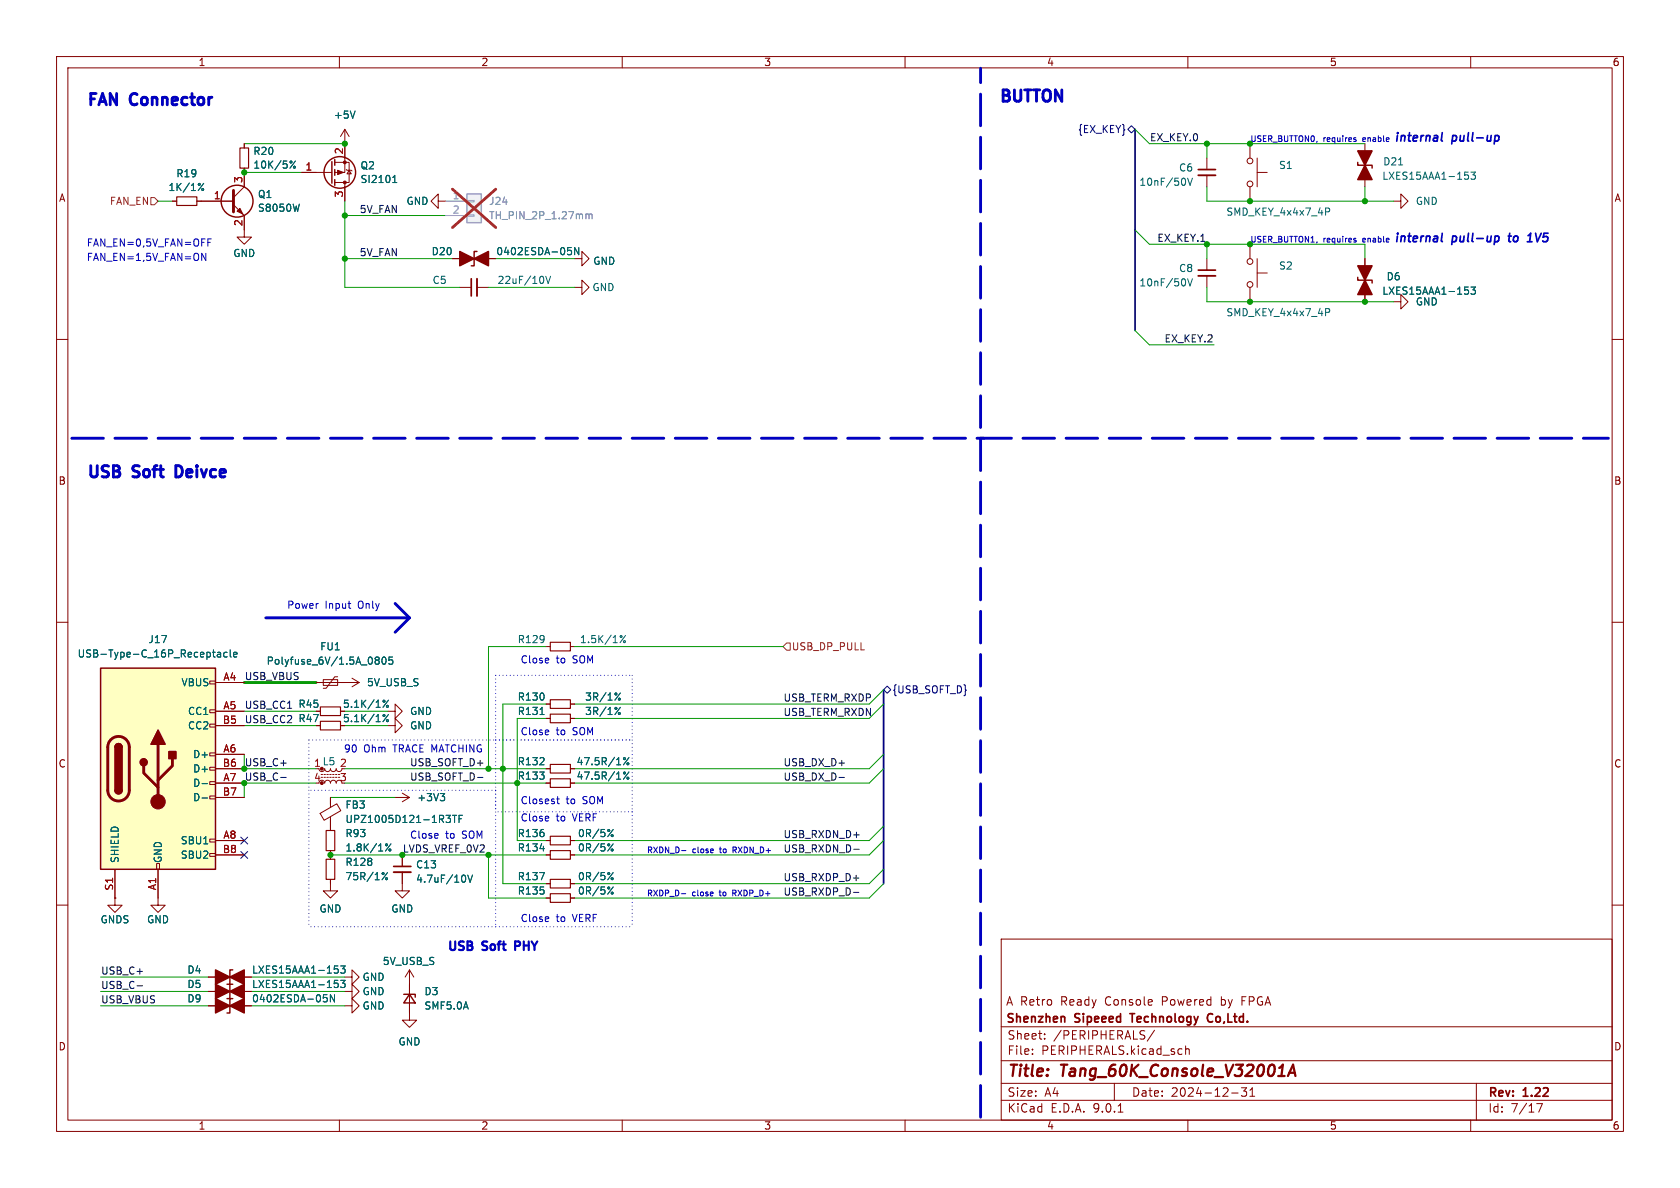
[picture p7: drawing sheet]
<svg xmlns="http://www.w3.org/2000/svg" width="297mm" height="210mm" viewBox="0 0 297 210" stroke-linecap="round" stroke-linejoin="round" font-family="sans-serif">
<g fill="none" stroke="#840000" stroke-width=".18">
<path d="M10 10h277v190h-277zM12 12h273v186h-273zM60 10v2M110 10v2M160 10v2M210 10v2M260 10v2M30.5 35.6h.7M34.8 35.6h6.5M41.3 36.2l1.9 1.9v3.8h-1.3l1.3 1.3 1.2-1.3h-1.2M43.2 30.5v2.5l-1.9 1.9M53.3 30.5h5.4"/>
<path d="M59.2 28.7h2.5v3.6h-2.5M61 25.4v5.1h-1.8M61 32.3v3.3M61.2 30l.1 .1h.8l.1 .1M61.7 30.1l.4 .6h-.8zM213.4 27.9v2.1M213.4 31v2M81.3 50.8h2M84.3 50.8h2.1M101.6 50.8h1.3v1.3l1.2-1.3-1.2-1.3v1.3M10 60h2M285 60h2"/>
<path d="M10 110h2M62.2 119.9l1.3 .8M285 110h2M56.4 135.9l.1 .3 .4 .2 .4-.2 .1-.3 .1 .3 .3 .2 .4-.1 .2-.4 .1 .3 .3 .2 .4-.1 .2-.4 .2 .4 .4 .1 .3-.2 .2-.3M56.4 138.4l.1-.3 .4-.2 .4 .2 .1 .3 .1-.3 .3-.2 .4 .1 .2 .4 .2-.4 .5-.1 .2 .2 .1 .3 .2-.4 .4-.1 .3 .2 .2 .3M56.8 136.9h.2M56.8 137.4h.2M57.3 136.9h.2M57.3 137.4h.2M57.8 136.9h.2M57.8 137.4h.2M58.3 136.9h.2"/>
<path d="M58.3 137.4h.2M58.8 136.9h.3M58.8 137.4h.3M59.3 136.9h.3M59.3 137.4h.3M61 120.7h2.5M63.5 120.7l-1.3 .7M96.5 138.4h.8M100.8 138.4h.8M20.3 158.8v1.2h1.3l-1.3 1.3-1.3-1.3h1.3M20.3 158.8h.1M56.6 143.8l2.9-1.7 .7 1.2-2.9 1.7z"/>
<path d="M58.4 141v1.7M58.4 144.4v1.7M69.8 141h2.6M71.1 140.2l1.3 .8M72.4 141l-1.3 .7M96.5 156.2h.8M96.5 151.1h.8M96.5 158.8h.8M96.5 148.6h.8M100.8 156.2h.8M100.8 151.1h.8M100.8 158.8h.8"/>
<path d="M100.8 148.6h.8M10 160h2M177 166h108v32h-108zM285 160h2M60 198v2M110 198v2M160 198v2M177 194.5h108M177 191.5h108M177 187.5h108M177 181.5h108M182.5 186.3v.1"/>
<path d="M182.5 185.5v.1M184.7 183.6v.1M184.7 182.8v.1M197 191.5v3M197.7 196.6h.8M204.1 182.1l-1.3 2M209.6 184.9v1.5M209.6 185.5l.2-.1 .4 .1v.9M210 198v2M217.7 193.2h1.2M220.4 192.3l-.5 .6 .4 .1v.7l-.2 .1h-.4l-.2-.1M221 193.8h.8"/>
<path d="M221 192.7l.4-.4v1.5M260 198v2M261 191.5v6.5M271.7 195.1h1l-.7 1.5"/>
</g>
<path d="M227.7 190.2l.9-2 .4 2M227.9 189.6h1" fill="none" stroke="#840000" stroke-width=".4"/>
<path d="M211.8 30h3.1M83.3 49.3v3M188.2 179.8v.9M199.7 179.2h.9M214.3 179.3a.74 .74 0 0 0-.9 .5 .74 .74 0 0 0 .5 .9l.4-.1" fill="none" stroke="#840000" stroke-width=".3"/>
<g fill="none" stroke="#840000" stroke-width=".25">
<path d="M58.7 28.6v3.8M59.2 28.2v1M59.2 30v1M59.2 31.8v1"/>
<circle cx="41.9" cy="35.6" r="2.82"/>
<circle cx="60.1" cy="30.5" r="2.79"/>
</g>
<g fill="#840000" stroke="#840000" stroke-width=".18">
<path d="M59.7 30.1l1 .4-1 .4z"/>
<path d="M42.4 36.8l.5 1-1-.5z"/>
<circle cx="61" cy="32.3" r=".25"/>
<circle cx="61" cy="28.7" r=".25"/>
<circle cx="56.9" cy="138.4" r=".25"/>
</g>
<g fill="none" stroke="#006464" stroke-width=".18">
<path d="M36 32.4l-1 1.3M52.9 36.1l-.3 1.3M69.4 32.3h.7M69.4 31.4l.4-.4v1.3M209.5 31.7v.8M210 31.5l.4 1.3 .4-1.3M96.1 49.1v.8M96.5 48.8l.4 1.3 .4-1.3M111.2 136.5l-1 1.2M77.8 140.3h.8l-.4 .5M78.4 140.8l.2 .2v.3l-.2 .2M78.9 144.1h.7l-.4 .5 .4 .1v.5l-.2 .2h-.4"/>
<path d="M80 144.1h.7M80.4 144.1v1.3M81.1 144.7h.5M81.8 144.1h-.7v1.3M95.4 154.2h.8l-.5 1.3M95.5 150h.7M108.4 154.2l-1 1.3M108.4 149.2l-1 1.2M108.4 156.8l-1 1.3M108.4 146.6l-1 1.3"/>
<circle cx="35.8" cy="33.5" r=".18"/>
<circle cx="110.4" cy="136.6" r=".18"/>
<circle cx="111" cy="137.6" r=".18"/>
<circle cx="108.2" cy="147.7" r=".18"/>
<circle cx="108.2" cy="155.3" r=".18"/>
<circle cx="108.2" cy="150.3" r=".18"/>
<circle cx="108.2" cy="157.9" r=".18"/>
</g>
<path d="M41.3 33.7v3.8" fill="none" stroke="#840000" stroke-width=".51"/>
<path d="M211.8 31h3.1M84.3 49.3v3" fill="none" stroke="#840000" stroke-width=".33"/>
<path d="M31.2 34.8h3.6v1.5h-3.6zM97.3 137.7h3.5v1.5h-3.5zM97.3 155.4h3.5v1.6h-3.5zM97.3 150.4h3.5v1.5h-3.5zM97.3 158h3.5v1.5h-3.5zM97.3 147.8h3.5v1.6h-3.5z" fill="none" stroke="#840000" stroke-width=".2"/>
<path d="M82.5 34.3h2.6v5.1h-2.6z" fill="#f0f0f0"/>
<path d="M82.5 34.3h2.6v5.1h-2.6z" fill="none" stroke="#a1a1a1" stroke-width=".25"/>
<path d="M78.7 35.6h3.8M78.7 38.1h3.8M82.5 35.4h1.3v.3h-1.3zM82.5 38h1.3v.2h-1.3z" fill="none" stroke="#a1a1a1" stroke-width=".18"/>
<path d="M103.6 37.9l.3-.1 .2 .2M104.1 38l.2-.2 .3 .1 .1 .8M104.1 38v.7" fill="none" stroke="#989898" stroke-width=".18"/>
<path d="M80 33.4l7.7 6.8M87.7 33.4l-7.7 6.8" fill="none" stroke="#e12e31" stroke-width=".46"/>
<g fill="none" stroke="#840000" stroke-width=".18">
<path d="M61 25.4h.1M61 22.9l-.8 1.2M61 22.9l.7 1.2M61 22.9v2.5M77.5 35.6v1.2l-1.3-1.2 1.3-1.3v1.3h1.2M101.6 45.7h1.3v1.3l1.2-1.3-1.2-1.2v1.2M221 43.2v2.5M221 50.8v2.5M222.2 48.3h1.8M222.2 45.7v5.1M241.3 45.7v7.6M55.9 125.7h.7"/>
<path d="M55.9 128.3h.7M68.6 125.7h1.2v-1.2l1.3 1.2-1.3 1.3v-1.3M96.5 127h.8M96.5 124.5h.8M96.5 135.9h.8M100.8 127h.8M100.8 124.5h.8M100.8 135.9h.8M27.9 158.8v1.2h-1.2l1.2 1.3 1.3-1.3h-1.3M58.4 146.1v.7M58.4 150.4v1.5M58.4 155.4v.8"/>
<path d="M71.1 154.2v3.3h-1.3l1.3 1.3 1.3-1.3h-1.3M71.1 151.1v2.1M61 177.8h1.2v-1.3l1.3 1.3-1.3 1.3v-1.3M61 175.3h1.2v-1.3l1.3 1.3-1.3 1.2v-1.2M61 172.7h1.2v-1.2l1.3 1.2-1.3 1.3v-1.3M72.4 171.5v8.8h1.3l-1.3 1.3-1.3-1.3h1.3M72.4 171.5l-.8 1.2M72.4 171.5l.8 1.2"/>
<circle cx="221" cy="50.3" r=".51"/>
<circle cx="221" cy="46.2" r=".51"/>
</g>
<g fill="none" stroke="#006464" stroke-width=".18">
<path d="M62.8 19.6l-.4 1.3M234.3 54.6h.5l.3 .2-.2 .4h-.6M259 50.7h.6M259.4 51.2l.2 .3v.3l-.2 .2M260 50.7h.8l-.4 .5 .4 .1v.6l-.2 .1-.6-.1M68.7 123.8l-1 1.2M68.7 126.3l-1 1.3M95.5 126.3h.7M109.7 125l-1 1.3M109.7 122.5l-1 1.3M111.2 133.9l-1 1.3M67.7 154.2l.2 .2-.2 .2"/>
<path d="M68.5 154.2l-1 1.3M69.1 149.2l-1 1.2M82.1 154.7l.2 .5-.2 .7M82.7 154.7l.4 1.3 .4-1.3"/>
<circle cx="67.9" cy="126.5" r=".18"/>
<circle cx="67.9" cy="123.9" r=".18"/>
<circle cx="68.5" cy="127.4" r=".18"/>
<circle cx="68.5" cy="124.9" r=".18"/>
<circle cx="109.5" cy="126.1" r=".18"/>
<circle cx="109.5" cy="123.6" r=".18"/>
<circle cx="110.4" cy="134.1" r=".18"/>
<circle cx="111" cy="135" r=".18"/>
<circle cx="68.3" cy="155.3" r=".18"/>
<circle cx="68.3" cy="149.3" r=".18"/>
<circle cx="68.9" cy="150.3" r=".18"/>
</g>
<path d="M56.6 125h3.6v1.5h-3.6zM56.6 127.5h3.6v1.5h-3.6zM97.3 126.2h3.5v1.6h-3.5zM97.3 123.7h3.5v1.5h-3.5zM97.3 135.1h3.5v1.6h-3.5zM57.7 151.9h1.5v3.5h-1.5zM57.7 146.8h1.5v3.6h-1.5z" fill="none" stroke="#840000" stroke-width=".2"/>
<g fill="#840000" stroke="#840000" stroke-width=".25">
<path d="M241.3 49.5l1.3 2.6h-2.6z"/>
<path d="M240 47h2.6l-1.3 2.5z"/>
</g>
<path d="M240 49v.5h2.6v.5M71.4 175.8h2v.5M72.4 175.8l1 1.5h-2z" fill="none" stroke="#840000" stroke-width=".25"/>
<path d="M69.6 153.2h3" fill="none" stroke="#840000" stroke-width=".3"/>
<path d="M69.6 154.2h3" fill="none" stroke="#840000" stroke-width=".33"/>
<path d="M17.8 118.1h20.3v35.6h-20.3z" fill="#ffffc2"/>
<g fill="none" stroke="#840000" stroke-width=".18">
<path d="M30.5 35.6h.7M34.8 35.6h6.5M43.2 25.4v.8M43.2 29.7v3.3M43.2 38.1v2.5M53.3 30.5h2.6M61 25.4h.1M61 25.4v2.5M61 33v2.6M221 25.4v2.5M221 33v2.6M222.2 30.5h1.8"/>
<path d="M222.2 27.9v5.1M241.3 25.4v7.6M246.4 35.6h1.2v-1.3l1.3 1.3-1.3 1.2v-1.2M80 45.7h7.6M213.4 45.7v2.1M213.4 48.8v2M241.3 45.7v2.6M241.3 50.8v2.5M246.4 53.3h1.2v-1.2l1.3 1.2-1.3 1.3v-1.3M59.7 119.6h-.5l-1.5 2.1h-.6M96.5 114.3h.8M100.8 114.3h.8"/>
<path d="M37.1 133.1h1v.5h-1zM37.1 120.4h1v.5h-1zM37.1 125.5h1v.5h-1zM37.1 128h1v.5h-1zM37.1 135.6h1v.5h-1zM37.1 138.2h1v.5h-1zM38.1 120.7h5.1M38.1 125.7h5.1M38.1 128.3h5.1M38.1 133.4h5.1M38.1 135.9h5.1M38.1 138.4h5.1"/>
<path d="M55.9 120.7h5.1M55.9 125.7h.7M55.9 128.3h.7M57.1 120.1h2.6v1.1h-2.6zM68.6 128.3h1.2v-1.3l1.3 1.3-1.3 1.2v-1.2M96.5 135.9h.8M96.5 138.4h.8M96.5 127h.8M96.5 124.5h.8M100.8 135.9h.8M100.8 138.4h.8M100.8 127h.8"/>
<path d="M100.8 124.5h.8M20.3 158.8h.1M20.3 153.7v5.1M27.7 152.7h.5v1h-.5zM27.9 153.7v5.1M37.1 140.7h1v.5h-1zM37.1 148.3h1v.5h-1zM37.1 150.9h1v.5h-1zM38.1 141h5.1M38.1 148.6h5.1M38.1 151.1h5.1M58.4 155.4v2.1h-1.3l1.3 1.3 1.3-1.3h-1.3"/>
<path d="M58.4 141v1.2M58.4 144.8v2M58.4 150.4v1.5M71.1 151.1v2.1M71.1 154.2v2M96.5 148.6h.8M96.5 151.1h.8M96.5 156.2h.8M96.5 158.8h.8M100.8 148.6h.8M100.8 151.1h.8M100.8 156.2h.8"/>
<path d="M100.8 158.8h.8M36.8 172.7h7.6M36.8 177.8h7.6M36.8 175.3h7.6M72.4 174v1.8M72.4 177.3v1.8"/>
<circle cx="221" cy="32.5" r=".51"/>
<circle cx="221" cy="28.4" r=".51"/>
</g>
<path d="M240 28.7v.5h2.6v.5M84.3 44.5h-.5v2.5h-.5M17.8 118.1h20.3v35.6h-20.3zM20.3 132.1a.64 .64 0 0 1 .7-.7 .64 .64 0 0 1 .6 .7M20.3 139.7a.64 .64 0 0 0 .7 .6 .64 .64 0 0 0 .6-.6M41.1 171.5h-.5v2.5h-.5M41.1 176.5h-.5v2.6h-.5M41.1 174h-.5v2.5h-.5" fill="none" stroke="#840000" stroke-width=".25"/>
<path d="M19.6 130.7a1.9 1.9 0 0 1 2.1-.4 1.9 1.9 0 0 1 1.2 1.8v7.6a1.91 1.91 0 0 1-1.9 1.9 1.91 1.91 0 0 1-2-1.9l.1-7.8 .1-.6zM25.4 135.4v1.3l2.5 2.5M27.9 131.6v10.1M30.5 134.1v1.3l-2.6 2.5" fill="none" stroke="#840000" stroke-width=".51"/>
<g fill="#840000" stroke="#840000" stroke-width=".25">
<path d="M20.3 132.1h1.3v7.6h-1.3z"/>
<path d="M20.5 131.6a.64 .64 0 0 1 .7-.1 .64 .64 0 0 1 .4 .6h-1.3z"/>
<path d="M20.3 139.7h1.3a.64 .64 0 0 1-.6 .6 .64 .64 0 0 1-.7-.6z"/>
<path d="M27.9 129l1.3 2.6h-2.5z"/>
<path d="M29.8 132.8h1.3v1.3h-1.3z"/>
<path d="M40.6 172.7l2.6-1.2v2.5z"/>
<path d="M38.1 171.5l2.5 1.2-2.5 1.3z"/>
<path d="M40.6 177.8l2.6-1.3v2.6z"/>
<path d="M38.1 176.5l2.5 1.3-2.5 1.3z"/>
<path d="M241.3 29.2l1.3 2.6h-2.6z"/>
<path d="M240 26.7h2.6l-1.3 2.5z"/>
<path d="M83.8 45.7l2.6-1.2v2.5z"/>
<path d="M81.3 44.5l2.5 1.2-2.5 1.3z"/>
<path d="M40.6 175.3l2.6-1.3v2.5z"/>
<path d="M38.1 174l2.5 1.3-2.5 1.2z"/>
<circle cx="25.4" cy="134.7" r=".63"/>
</g>
<circle cx="27.9" cy="141.7" r="1.27" fill="#840000" stroke="#840000" stroke-width=".18"/>
<g fill="none" stroke="#006464" stroke-width=".18">
<path d="M62.8 19.6l-.4 1.3M36 32.4l-1 1.3M51.3 28.5h.1l.2 .1-.2 .2h-.1M52.2 28.5l-.9 1.2M52.9 36.1l-.3 1.3M69.4 32.3h.7M69.4 31.4l.4-.4v1.3M234.3 36.8h.5l.3 .2-.2 .4h-.6M247.3 29.2h.7M259 30.4h.6M259.4 30.9l.2 .3v.3l-.2 .2M260 30.4h.8l-.4 .5 .4 .1v.6l-.2 .1-.6-.1"/>
<path d="M100.4 43.8h.6M100.5 44.2h.3l.2 .3-.1 .5h-.4M102.3 43.8v1.2l-.7-1.2v1.2M209.5 49.5v.8M210 49.3l.4 1.2 .4-1.2M259 50.7h.6M259.4 51.2l.2 .3v.3l-.2 .2M260 50.7h.8l-.4 .5 .4 .1v.6l-.2 .1-.6-.1M38.5 115.4h.4l.1 .7M39 115.6l-.4 .1-.2 .1 .2 .3h.4M40.2 115.4l-.4-.1-.2 .2 .1 .6h.5M40.7 114.9v1.1l.2 .1"/>
<path d="M41.3 115.7l.6-.1-.1-.2-.3-.1-.2 .2 .1 .6h.4M66.6 116.1h.2l.2 .3-.2 .3M66.6 116.7h.2M66.8 116.7l.2 .2v.3l-.1 .2h-.3M67.7 116.2l.1-.1a.68 .68 0 0 1 .5 .7 .68 .68 0 0 1-.5 .6 .84 .84 0 0 1-.1-1.2zM69.4 116.1h-.6l-.1 .7 .2-.2 .4 .1 .2 .2-.1 .4-.2 .1-.5-.1M110.6 112.3l-1 1.3M35.7 138.5h1M68.7 126.3l-1 1.3M68.7 123.8l-1 1.2M95.5 126.3h.7M109.7 125l-1 1.3"/>
<path d="M109.7 122.5l-1 1.3M111.2 136.5l-1 1.2M111.2 133.9l-1 1.3M35.7 141.1h1M67.7 154.2l.2 .2-.2 .2M68.5 154.2l-1 1.3M69.1 149.2l-1 1.2M77.8 140.3h.8l-.4 .5M78.4 140.8l.2 .2v.3l-.2 .2M78.9 144.1h.7l-.4 .5 .4 .1v.5l-.2 .2h-.4M80 144.1h.7M80.4 144.1v1.3"/>
<path d="M81.1 144.7h.5M81.8 144.1h-.7v1.3M82.1 154.7l.2 .5-.2 .7M82.7 154.7l.4 1.3 .4-1.3M95.4 154.2h.8l-.5 1.3M95.5 150h.7M108.4 154.2l-1 1.3M108.4 149.2l-1 1.2M108.4 156.8l-1 1.3M108.4 146.6l-1 1.3M57.2 175.8h.6M57.3 176.3h.3l.3 .3-.2 .4-.4 .1"/>
<path d="M59.1 175.8v1.3l-.7-1.3v1.3M59.1 170.8h.6M59.1 173.3h.6M59.6 171.2l.2 .3v.3l-.2 .2M59.6 173.8l.2 .2v.3l-.2 .3M60.2 170.8h.8l-.4 .4 .4 .2v.5l-.2 .1-.6-.1M60.2 173.3h.8l-.4 .5 .4 .1v.5l-.2 .2-.6-.2"/>
<circle cx="35.8" cy="33.5" r=".18"/>
<circle cx="52.1" cy="29.6" r=".18"/>
<circle cx="109.8" cy="112.5" r=".18"/>
<circle cx="110.4" cy="113.4" r=".18"/>
<circle cx="67.9" cy="126.5" r=".18"/>
<circle cx="67.9" cy="123.9" r=".18"/>
<circle cx="68.5" cy="127.4" r=".18"/>
<circle cx="68.5" cy="124.9" r=".18"/>
<circle cx="109.5" cy="126.1" r=".18"/>
<circle cx="109.5" cy="123.6" r=".18"/>
<circle cx="110.4" cy="136.6" r=".18"/>
<circle cx="110.4" cy="134.1" r=".18"/>
<circle cx="111" cy="135" r=".18"/>
<circle cx="111" cy="137.6" r=".18"/>
<circle cx="68.3" cy="155.3" r=".18"/>
<circle cx="68.3" cy="149.3" r=".18"/>
<circle cx="68.9" cy="150.3" r=".18"/>
<circle cx="108.2" cy="147.7" r=".18"/>
<circle cx="108.2" cy="155.3" r=".18"/>
<circle cx="108.2" cy="150.3" r=".18"/>
<circle cx="108.2" cy="157.9" r=".18"/>
</g>
<path d="M42.4 26.2h1.5v3.5h-1.5zM97.3 113.5h3.5v1.6h-3.5z" fill="none" stroke="#840000" stroke-width=".2"/>
<path d="M211.8 47.8h3.1" fill="none" stroke="#840000" stroke-width=".3"/>
<path d="M211.8 48.8h3.1" fill="none" stroke="#840000" stroke-width=".33"/>
<path d="M200 22.2l.7 .7-.7 .6-.6-.6zM156.2 121.9l.6-.6 .7 .6-.7 .7zM42.6 150.5l1.2 1.2M42.6 148l1.2 1.2M43.8 150.5l-1.2 1.2M43.8 148l-1.2 1.2" fill="none" stroke="#000084" stroke-width=".18"/>
<path d="M26.7 34.9h.6l.6 .7-.6 .6h-.6zM139.1 113.7h.6v1.2h-.6l-.7-.6z" fill="none" stroke="#725600" stroke-width=".18"/>
<path d="M49.6 137.4h1M84.4 137.4h1M148.3 137.4h1M150.9 157.8h.9M150.9 155.2h.9M150.9 150.1h1M24.2 174.3h1" fill="none" stroke="#0f0f0f" stroke-width=".18"/>
<g fill="none" stroke="#0000c2" stroke-width=".18" stroke-dasharray="0 .6">
<path d="M87.6 119.4v11.4M87.6 119.4h24.2M111.8 119.4v11.4M54.6 139.7v24.1M54.6 130.8v8.9M54.6 130.8h33M87.6 130.8h24.2M87.6 139.7v24.1M87.6 139.7h-33M87.6 130.8v12.7M111.8 130.8v12.7M111.8 143.5v20.3"/>
<path d="M111.8 143.5h-24.2M87.6 163.8h24.2M87.6 163.8h-33"/>
</g>
<path d="M47 109.2h25.4M69.8 106.7l2.6 2.5M72.4 109.2l-2.6 2.6" fill="none" stroke="#0000c2" stroke-width=".51"/>
<path d="M12.7 77.5h161.3M173.2 77.5h111.2M173.4 197.5v-185.4" fill="none" stroke="#0000c2" stroke-width=".51" stroke-dasharray="5.6 2"/>
<path d="M200.7 22.9v35.5M156.2 121.9v34.3" fill="none" stroke="#000084" stroke-width=".3"/>
<g fill="none" stroke="#009600" stroke-width=".18">
<path d="M27.9 35.6h2.6M43.2 25.4h17.8M43.2 30.5h10.1M61 35.6v15.2h20.3M61 38.1h17.7M200.7 22.9l2.5 2.5h38.1M213.4 33v2.6h33M213.4 25.4v2.5M241.3 33v2.6M61 45.7h19M86.4 50.8h15.2M87.6 45.7h14"/>
<path d="M200.7 40.6l2.5 2.6h38.1v2.5M200.7 58.4l2.5 2.6h11.4M213.4 43.2v2.5M213.4 50.8v2.5h33M96.5 114.3h-10.1v21.6M101.6 114.3h36.8M43.2 133.4v2.5h12.7M43.2 125.7h12.7M43.2 128.3h12.7M55.9 138.4h-12.7v2.6M61 125.7h7.6M61 128.3h7.6"/>
<path d="M61 135.9h35.5M61 138.4h35.5M96.5 127h-5.1v21.6h5.1M96.5 124.5h-7.6v31.7h7.6M156.2 124.5l-2.5 2.5h-52.1M156.2 133.4l-2.5 2.5h-52.1M156.2 135.9l-2.5 2.5h-52.1M156.2 121.9l-2.5 2.6h-52.1M58.4 141h11.4M58.4 151.1h38.1M86.4 151.1v7.7h10.1M156.2 148.6l-2.5 2.5h-52.1"/>
<path d="M156.2 146.1l-2.5 2.5h-52.1M156.2 156.2l-2.5 2.6h-52.1M156.2 153.7l-2.5 2.5h-52.1M17.8 175.3h19M17.8 172.7h19M17.8 177.8h19M44.4 175.3h16.6M44.4 172.7h16.6M44.4 177.8h16.6"/>
</g>
<path d="M43.2 120.7h12.7" fill="none" stroke="#009600" stroke-width=".51"/>
<g fill="none" stroke="#0000c2" stroke-width=".18">
<path d="M239.5 24.7h.2l.1 .2-.4 .1M239.5 24.3l.2 .1M36.4 44.8v1.2l-.7-1.2v1.2M36.7 42.8h.5M37.4 42.2h-.7v1.3M239.5 42.5h.2l.1 .2-.4 .1M239.5 42.1l.2 .1M61.5 106.7h.5M61.9 107.5h.1M98.4 141.2h.5M98.6 140.8v1.1l.3 .2M120.4 158h.8"/>
<path d="M120.5 150.4h.8M129.5 157.9h.4M129.6 150.3h.4M129.9 157.4h-.4v1M130 149.7h-.4v1"/>
</g>
<path d="M31.9 82.4l-.8-.1v2l.8-.1" fill="none" stroke="#0000c2" stroke-width=".5"/>
<path d="M255 23.5l-.2 1.2 .2 .3M264.5 24l.5 .1v.6l-.2 .2-.4 .1M255 41.2l-.2 1.3 .2 .2M264.5 41.7l.5 .2v.5l-.2 .3h-.4M266.6 41.7h.6M266.9 41.2l-.2 1.3 .2 .2M270 42.7h.9M270.1 41.7l.5-.5-.2 1.5" fill="none" stroke="#0000c2" stroke-width=".3"/>
<path d="M91.1 167.2h.6M91.7 166.4h-.6v1.5" fill="none" stroke="#0000c2" stroke-width=".38"/>
<path d="M103.6 37.9l.3-.1 .2 .2M104.1 38l.2-.2 .3 .1 .1 .8M104.1 38v.7" fill="none" stroke="#989898" stroke-width=".18"/>
<path d="M78.7 35.6h3.8M78.7 38.1h3.8" fill="none" stroke="#a1a1a1" stroke-width=".18"/>
<path d="M80 33.4l7.7 6.8M87.7 33.4l-7.7 6.8" fill="none" stroke="#e12e31" stroke-width=".46"/>
<g fill="#009600" stroke="#009600" stroke-width=".18">
<circle cx="91.4" cy="138.4" r=".46"/>
<circle cx="241.3" cy="35.6" r=".46"/>
<circle cx="213.4" cy="25.4" r=".46"/>
<circle cx="221" cy="25.4" r=".46"/>
<circle cx="221" cy="35.6" r=".46"/>
<circle cx="221" cy="53.3" r=".46"/>
<circle cx="221" cy="43.2" r=".46"/>
<circle cx="213.4" cy="43.2" r=".46"/>
<circle cx="241.3" cy="53.3" r=".46"/>
<circle cx="43.2" cy="30.5" r=".46"/>
<circle cx="61" cy="45.7" r=".46"/>
<circle cx="61" cy="38.1" r=".46"/>
<circle cx="61" cy="25.4" r=".46"/>
<circle cx="86.4" cy="151.1" r=".46"/>
<circle cx="88.9" cy="135.9" r=".46"/>
<circle cx="86.4" cy="135.9" r=".46"/>
<circle cx="58.4" cy="151.1" r=".46"/>
</g>
<g font-size="2.8" fill="#0000c2">
<text x="15.2" y="18.8">FAN</text>
<text x="23.4" y="18.8">Connector</text>
<text x="176.5" y="18.2">BUTTON</text>
<text x="15.2" y="84.6">USB</text>
<text x="23.9" y="84.6">Soft</text>
<text x="32.5" y="84.6">Deivce</text>
</g>
<g font-size="2.8" fill="#840000">
<text x="178" y="190.9">Title:</text>
<text x="187.7" y="190.9">Tang_60K_Console_V32001A</text>
</g>
<g font-size="2.1" fill="#0000c2">
<text x="246.4" y="25.2">internal</text>
<text x="256.8" y="25.2">pull-up</text>
<text x="246.4" y="42.9">internal</text>
<text x="256.8" y="42.9">pull-up</text>
<text x="267.4" y="42.9">to</text>
<text x="271.3" y="42.9">1V5</text>
<text x="79" y="168.2">USB</text>
<text x="85.6" y="168.2">Soft</text>
<text x="92.1" y="168.2">PHY</text>
</g>
<g font-size="2.1" fill="#840000">
<text x="177.8" y="178">A Retro</text>
<text x="187.6" y="178">Ready</text>
<text x="195.5" y="178">Console</text>
<text x="205.7" y="178">Powered</text>
<text x="216.3" y="178">by</text>
<text x="220.1" y="178">FPGA</text>
<text x="177.8" y="181.2">Shenzhen</text>
<text x="178" y="184">Sheet:</text>
<text x="186.2" y="184">/PERIPHERALS/</text>
<text x="190.1" y="181.2">Sipeeed</text>
<text x="200.6" y="181.2">Technology</text>
<text x="214.8" y="181.2">Co,Ltd.</text>
<text x="178" y="186.7">File:</text>
<text x="184.1" y="186.7">PERIPHERALS.kicad_sch</text>
<text x="178" y="196.9">KiCad</text>
<text x="178" y="194.1">Size:</text>
<text x="184.7" y="194.1">A4</text>
<text x="185.7" y="196.9">E.D.A.</text>
<text x="193.3" y="196.9">9.0.1</text>
<text x="200" y="194.1">Date:</text>
<text x="207" y="194.1">2024-12-31</text>
<text x="263" y="194.3">Rev:</text>
<text x="263" y="196.9">Id:</text>
<text x="267.1" y="196.9">7/17</text>
<text x="269.4" y="194.3">1.22</text>
</g>
<g font-size="1.8" fill="#840000">
<text x="35" y="11.9">1</text>
<text x="85" y="11.9">2</text>
<text x="135" y="11.9">3</text>
<text x="185" y="11.9">4</text>
<text x="235" y="11.9">5</text>
<text x="285" y="11.9">6</text>
<text x="10.3" y="35.9">A</text>
<text x="285.3" y="35.9">A</text>
<text x="10.3" y="85.9">B</text>
<text x="285.3" y="85.9">B</text>
<text x="60.5" y="125.3">5.1K/1%</text>
<text x="60.5" y="127.9">5.1K/1%</text>
<text x="10.3" y="135.9">C</text>
<text x="285.3" y="135.9">C</text>
<text x="10.3" y="185.9">D</text>
<text x="285.3" y="185.9">D</text>
<text x="35" y="199.9">1</text>
<text x="85" y="199.9">2</text>
<text x="135" y="199.9">3</text>
<text x="185" y="199.9">4</text>
<text x="235" y="199.9">5</text>
<text x="285" y="199.9">6</text>
</g>
<g font-size="1.8" fill="#006464">
<text x="58.9" y="21.2">+5V</text>
<text x="44.7" y="27.6">R20</text>
<text x="244.4" y="29.4">D21</text>
<text x="29.7" y="34">1K/1%</text>
<text x="31.1" y="31.5">R19</text>
<text x="44.7" y="30">10K/5%</text>
<text x="45.5" y="35.2">Q1</text>
<text x="63.6" y="32.6">SI2101</text>
<text x="63.6" y="30.1">Q2</text>
<text x="201.3" y="33.1">10nF/50V</text>
<text x="208.3" y="30.5">C6</text>
<text x="226" y="30.1">S1</text>
<text x="244.3" y="32">LXES15AAA1-153</text>
<text x="45.5" y="37.6">S8050W</text>
<text x="71.8" y="36.4">GND</text>
<text x="216.7" y="38.3">SMD_KEY_4x4x7_4P</text>
<text x="250.2" y="36.4">GND</text>
<text x="41.1" y="45.6">GND</text>
<text x="76.2" y="45.3">D20</text>
<text x="87.6" y="45.3">0402ESDA-05N</text>
<text x="104.8" y="47">GND</text>
<text x="226" y="47.9">S2</text>
<text x="76.4" y="50.4">C5</text>
<text x="87.9" y="50.4">22uF/10V</text>
<text x="104.6" y="51.7">GND</text>
<text x="201.3" y="50.8">10nF/50V</text>
<text x="208.3" y="48.3">C8</text>
<text x="244.3" y="52.3">LXES15AAA1-153</text>
<text x="245" y="49.8">D6</text>
<text x="216.7" y="56.1">SMD_KEY_4x4x7_4P</text>
<text x="250.2" y="54.2">GND</text>
<text x="26.1" y="113.9">J17</text>
<text x="91.4" y="113.9">R129</text>
<text x="102.4" y="113.9">1.5K/1%</text>
<text x="13.6" y="116.4">USB-Type-C_16P_Receptacle</text>
<text x="47" y="117.7">Polyfuse_6V/1.5A_0805</text>
<text x="56.5" y="115.2">FU1</text>
<text x="32" y="121.5">VBUS</text>
<text x="52.7" y="125.3">R45</text>
<text x="64.8" y="121.5">5V_USB_S</text>
<text x="91.4" y="124.1">R130</text>
<text x="103.3" y="124.1">3R/1%</text>
<text x="33.1" y="126.6">CC1</text>
<text x="33.1" y="129.1">CC2</text>
<text x="52.7" y="127.9">R47</text>
<text x="72.4" y="126.6">GND</text>
<text x="72.4" y="129.1">GND</text>
<text x="91.4" y="126.6">R131</text>
<text x="103.3" y="126.6">3R/1%</text>
<text x="34" y="134.2">D+</text>
<text x="34" y="136.8">D+</text>
<text x="55.4" y="135.6">1 L5</text>
<text x="91.4" y="135.5">R132</text>
<text x="101.8" y="135.5">47.5R/1%</text>
<text x="34" y="139.3">D-</text>
<text x="34" y="141.8">D-</text>
<text x="61" y="143.1">FB3</text>
<text x="73.7" y="141.8">+3V3</text>
<text x="91.4" y="138">R133</text>
<text x="101.8" y="138">47.5R/1%</text>
<text x="31.9" y="149.5">SBU1</text>
<text x="61" y="145.7">UPZ1005D121-1R3TF</text>
<text x="61" y="148.2">R93</text>
<text x="91.4" y="148.2">R136</text>
<text x="102.1" y="148.2">0R/5%</text>
<text x="21.2" y="152.7" transform="rotate(-90 21.2 152.7)">SHIELD</text>
<text x="28.8" y="152.7" transform="rotate(-90 28.8 152.7)">GND</text>
<text x="31.9" y="152">SBU2</text>
<text x="61" y="153.3">R128</text>
<text x="61" y="155.8">75R/1%</text>
<text x="61" y="150.7">1.8K/1%</text>
<text x="73.5" y="153.7">C13</text>
<text x="91.4" y="155.8">R137</text>
<text x="91.4" y="150.7">R134</text>
<text x="102.1" y="155.8">0R/5%</text>
<text x="102.1" y="150.7">0R/5%</text>
<text x="56.4" y="161.5">GND</text>
<text x="69.1" y="161.5">GND</text>
<text x="73.5" y="156.2">4.7uF/10V</text>
<text x="91.4" y="158.3">R135</text>
<text x="102.1" y="158.3">0R/5%</text>
<text x="17.7" y="163.4">GNDS</text>
<text x="25.9" y="163.4">GND</text>
<text x="33" y="172.3">D4</text>
<text x="44.5" y="172.3">LXES15AAA1-153</text>
<text x="64" y="173.6">GND</text>
<text x="67.6" y="170.8">5V_USB_S</text>
<text x="33" y="177.4">D9</text>
<text x="33" y="174.9">D5</text>
<text x="44.5" y="174.9">LXES15AAA1-153</text>
<text x="44.5" y="177.4">0402ESDA-05N</text>
<text x="64" y="178.7">GND</text>
<text x="64" y="176.1">GND</text>
<text x="74.9" y="176.1">D3</text>
<text x="74.9" y="178.7">SMF5.0A</text>
<text x="70.4" y="185">GND</text>
</g>
<g font-size="1.8" fill="#000084">
<text x="190.5" y="23.7">{EX_KEY}</text>
<text x="157.7" y="122.8">{USB_SOFT_D}</text>
</g>
<g font-size="1.8" fill="#a90000">
<text x="60.7" y="27.4" transform="rotate(-90 60.7 27.4)">2</text>
<text x="37.7" y="35.3">1</text>
<text x="42.9" y="32.5" transform="rotate(-90 42.9 32.5)">3</text>
<text x="53.9" y="30.2">1</text>
<text x="60.7" y="35" transform="rotate(-90 60.7 35)">3</text>
<text x="42.9" y="40.1" transform="rotate(-90 42.9 40.1)">2</text>
<text x="39.4" y="120.4">A4</text>
<text x="39.4" y="125.5">A5</text>
<text x="39.3" y="128">B5</text>
<text x="39.3" y="135.6">B6</text>
<text x="39.4" y="133.1">A6</text>
<text x="60" y="135.6">2</text>
<text x="39.3" y="140.7">B7</text>
<text x="39.4" y="138.2">A7</text>
<text x="55.4" y="138.2">4</text>
<text x="60" y="138.2">3</text>
<text x="39.4" y="148.3">A8</text>
<text x="39.3" y="150.9">B8</text>
<text x="20.1" y="157.5" transform="rotate(-90 20.1 157.5)">S1</text>
<text x="27.7" y="157.5" transform="rotate(-90 27.7 157.5)">A1</text>
</g>
<g font-size="1.8" fill="#0f0f0f">
<text x="203.2" y="25.1">EX_KEY.0</text>
<text x="63.5" y="37.8">5V_FAN</text>
<text x="63.5" y="45.4">5V_FAN</text>
<text x="204.5" y="42.8">EX_KEY.1</text>
<text x="205.8" y="60.6">EX_KEY.2</text>
<text x="43.2" y="125.4">USB_CC1</text>
<text x="43.2" y="120.3">USB_VBUS</text>
<text x="138.4" y="124.1">USB_TERM_RXDP</text>
<text x="43.2" y="127.9">USB_CC2</text>
<text x="138.4" y="126.7">USB_TERM_RXDN</text>
<text x="72.4" y="135.5">USB_SOFT_D+</text>
<text x="138.4" y="135.5">USB_DX_D+</text>
<text x="72.4" y="138.1">USB_SOFT_D-</text>
<text x="138.4" y="138.1">USB_DX_D-</text>
<text x="138.4" y="148.2">USB_RXDN_D+</text>
<text x="138.4" y="150.8">USB_RXDN_D-</text>
<text x="138.4" y="155.9">USB_RXDP_D+</text>
<text x="138.4" y="158.4">USB_RXDP_D-</text>
<text x="17.8" y="172.4">USB_C+</text>
<text x="17.8" y="174.9">USB_C-</text>
<text x="17.8" y="177.5">USB_VBUS</text>
</g>
<g font-size="1.8" fill="#aaa">
<text x="79.9" y="35.3">1</text>
<text x="79.9" y="37.8">2</text>
</g>
<g font-size="1.8" fill="#725600">
<text x="19.3" y="36.4">FAN_EN</text>
<text x="139.9" y="115.2">USB_DP_PULL</text>
</g>
<g font-size="1.8" fill="#989898">
<text x="86.4" y="36.4">J24</text>
<text x="86.4" y="39">TH_PIN_2P_1.27mm</text>
</g>
<g font-size="1.8" fill="#0000c2">
<text x="15.2" y="43.8">FAN_EN=0,5V_FAN=OFF</text>
<text x="15.2" y="46.3">FAN_EN=1,5V_FAN=ON</text>
<text x="50.7" y="107.7">Power</text>
<text x="57.5" y="107.7">Input</text>
<text x="63.4" y="107.7">Only</text>
<text x="91.9" y="117.4">Close</text>
<text x="98.3" y="117.4">to</text>
<text x="101.4" y="117.4">SOM</text>
<text x="91.9" y="130.1">Close</text>
<text x="98.3" y="130.1">to</text>
<text x="101.4" y="130.1">SOM</text>
<text x="60.7" y="133.1">90</text>
<text x="64.3" y="133.1">Ohm</text>
<text x="69.6" y="133.1">TRACE MATCHING</text>
<text x="91.9" y="142.2">Closest</text>
<text x="100.1" y="142.2">to</text>
<text x="103.1" y="142.2">SOM</text>
<text x="72.4" y="148.3">Close</text>
<text x="78.8" y="148.3">to</text>
<text x="81.8" y="148.3">SOM</text>
<text x="91.9" y="145.3">Close</text>
<text x="98.3" y="145.3">to</text>
<text x="101.4" y="145.3">VERF</text>
<text x="91.9" y="163.1">Close</text>
<text x="98.3" y="163.1">to</text>
<text x="101.4" y="163.1">VERF</text>
</g>
<g font-size="1.8" fill="#009600">
<text x="43.2" y="135.5">USB_C+</text>
<text x="43.2" y="138.1">USB_C-</text>
<text x="71.1" y="150.8">LVDS_VREF_0V2</text>
</g>
<g font-size="1.4" fill="#0000c2">
<text x="221" y="25.2">USER_BUTTON0,</text>
<text x="234" y="25.2">requires</text>
<text x="241.1" y="25.2">enable</text>
<text x="221" y="42.9">USER_BUTTON1,</text>
<text x="234" y="42.9">requires</text>
<text x="241.1" y="42.9">enable</text>
<text x="114.3" y="150.9">RXDN_D-</text>
<text x="122.4" y="150.9">close</text>
<text x="127.5" y="150.9">to</text>
<text x="130" y="150.9">RXDN_D+</text>
<text x="114.3" y="158.5">RXDP_D-</text>
<text x="122.4" y="158.5">close</text>
<text x="127.4" y="158.5">to</text>
<text x="130" y="158.5">RXDP_D+</text>
</g>
</svg>
